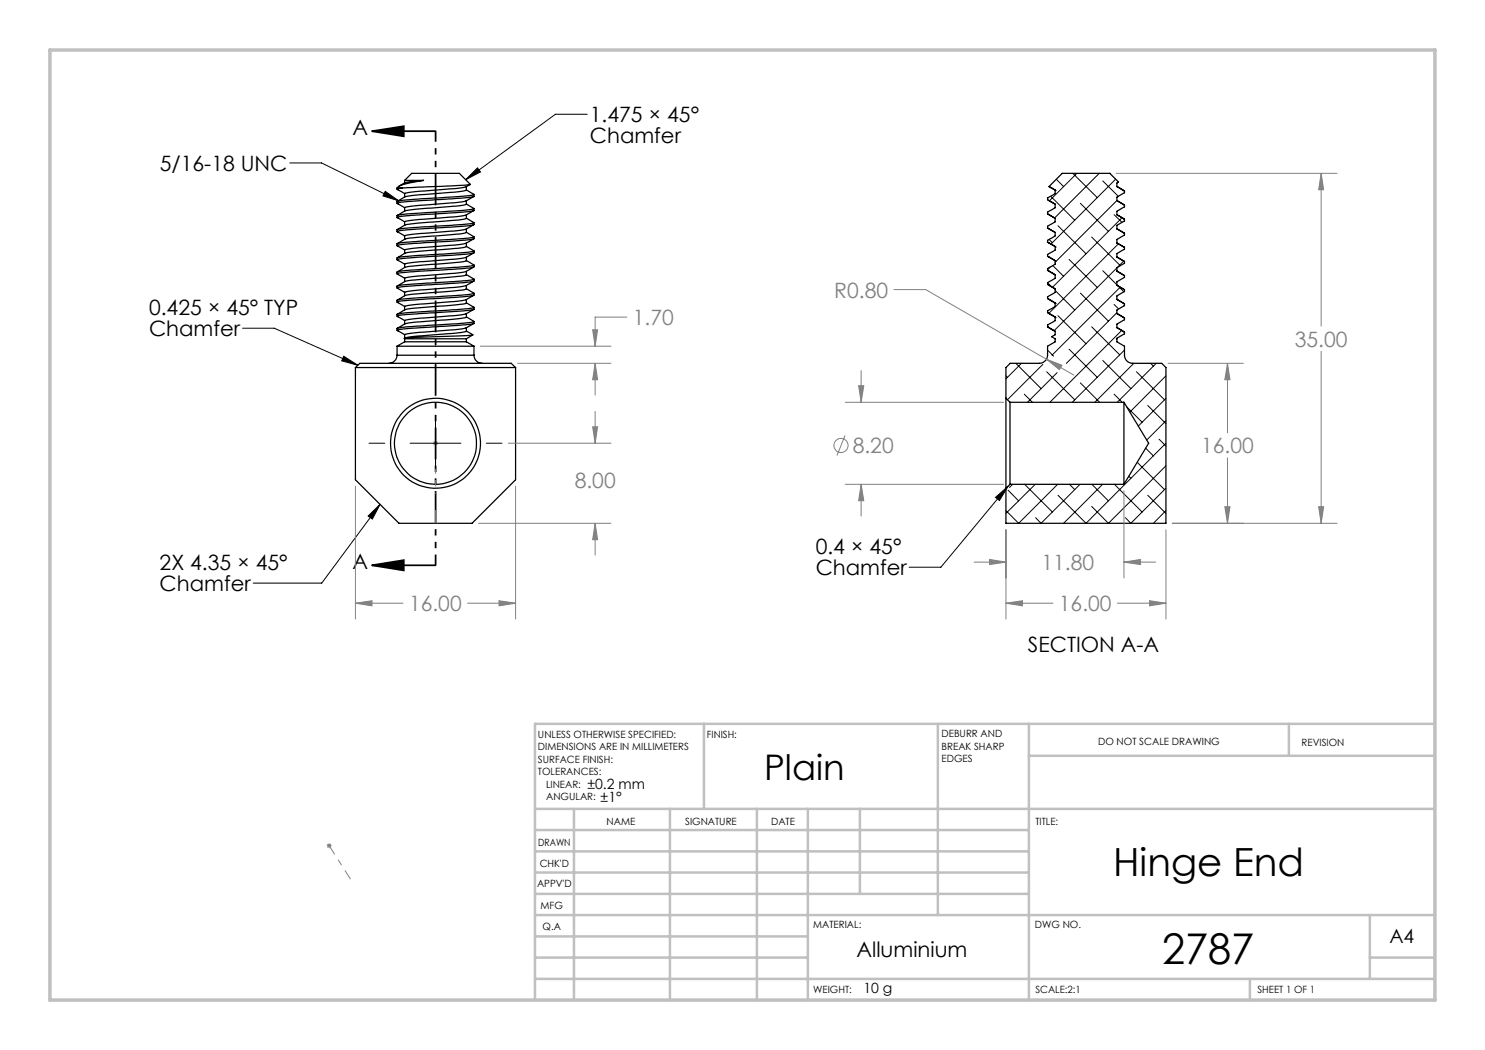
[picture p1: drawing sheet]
<svg xmlns="http://www.w3.org/2000/svg" width="297mm" height="210mm" viewBox="0 0 297 210" stroke-linecap="round" stroke-linejoin="round" font-family="sans-serif">
<g fill="none" stroke="#000" stroke-width=".25">
<path d="M79.4 37.6h1M79.4 37.6v.2M80.4 37.6l-1 .3 1.5 .8M80.9 36.1l.1 .4-1.2 .7M80.9 38.7v.7M80.9 36.1h3.8M80.9 36.1l1.4-1.4h9.6l2.2 2.2M81 39.4l-1.6 .9M84.7 36.1a17.1 17.1 0 0 0-5 1.2l-.3 .3M84.7 36.1l-3.7 .4M93.2 37.4l-2.4 .3a60 60 0 0 0-9.9 1M93.3 38l1.5 .9-1.8 .3-12.3 .8-1.2 .2-.1 .5"/>
<path d="M93.3 38a90.2 90.2 0 0 1-10.6 1.1l-1.7 .3M94 36.9l-.8 .5 .1 .6M94 36.9l-.9 .1-12.7 .6M94.8 39.3l-1.6 .9 .1 .6-.6 .2-9 .8-2.7 .4M94.8 38.9v.4l-1 .2-12 .8-2.4 .3 1.5 .9M209.9 37.4l1.3 .7M223.4 37.3l1.5 .9M223.4 37.3a.77 .77 0 0 1 .3-.9l-1.7-1.7h-9.6l-2.6 2.6 1.2 .7v.7l-1.5 .9v.4l1.5 .8M224.9 38.2v.4l-1.5 .8v.7l1.5 .9M80.9 47.2l.1 .6-1.6 .9M80.9 41.5v.7M80.9 44.4v.6"/>
<path d="M80.9 50v.7M80.9 52.8v.7M80.9 55.7v.6M80.9 58.5v.7M81 42.2l-1.6 .9M81 45l-1.6 .9M81 50.7l-1.6 .9M81 53.5l-1.6 .9M81 56.3l-1.6 .9M81 59.1l-1.6 .9M93.2 40.2l-2.4 .4a60 60 0 0 0-9.9 .9M93.2 43l-2.4 .4a60 60 0 0 0-9.9 1"/>
<path d="M93.2 45.8l-2.4 .4a60 60 0 0 0-9.9 1M93.2 48.6l-2.4 .4a60 60 0 0 0-9.9 1M93.2 51.5l-2.4 .3a60 60 0 0 0-9.9 1M93.2 54.3l-2.4 .4a60 60 0 0 0-9.9 1M93.2 57.1l-2.4 .4a60 60 0 0 0-9.9 1M93.2 59.9l-2.4 .4a60 60 0 0 0-9.9 1M93.3 40.8l1.5 .9a73.9 73.9 0 0 1-9.7 .8l-5 .4-.7 .2v.4M93.3 43.6l1.5 1-2.6 .3-11.2 .7-1.5 .3-.1 .4M93.3 46.5l1.5 .9-2.1 .3-11.7 .8-1.6 .2v.4M93.3 49.3l1.5 .9-1.8 .3-12.9 .9-.7 .2v.4M93.3 52.1l1.5 .9-2.2 .4-8.9 .5a15 15 0 0 0-4.3 .5v.4M93.3 54.9l1.5 1-1.7 .3-12.7 .8-1 .2v.4"/>
<path d="M93.3 57.7l1.5 1-2.6 .3-11.8 .8-1 .2v.4M93.3 43.7l-1.8 .3-8.1 .7-2.4 .3M94.8 42.1l-1.6 .9 .1 .7M94.8 44.9l-1.6 .9 .1 .7a64.3 64.3 0 0 1-9.5 .9l-2.8 .4M94.8 47.8l-1.6 .8 .1 .7a63.3 63.3 0 0 1-9.1 .9l-3.2 .5M94.8 50.6l-1.6 .9 .1 .6a54.5 54.5 0 0 1-8.7 .9l-3.6 .5M94.8 53.4l-1.6 .9 .1 .7a11.9 11.9 0 0 1-3.8 .5l-7.3 .5-1.2 .3M94.8 56.2l-1.6 .9 .1 .7a9.2 9.2 0 0 1-3.4 .5l-7.4 .5-1.5 .3M94.8 59l-1.6 .9 .1 .7-.6 .2-9.8 .8-1.9 .3M94.8 41.7l-.1 .4-1.3 .3-11.1 .7-2.9 .4 1.5 .9M94.8 44.5v.4a49.7 49.7 0 0 1-8 .7l-5.3 .4-2.1 .3 1.5 .9M94.8 47.4v.4h-.2l-1.6 .2-11.1 .7-2.5 .4 1.5 .9"/>
<path d="M94.8 50.2l-.1 .4-1.3 .2-11.1 .7-2.9 .4 1.5 .9M94.8 53l-.1 .4-1 .2-9.8 .6a16.7 16.7 0 0 0-4.5 .6l1.5 .9M94.8 55.8v.4a20.8 20.8 0 0 1-5.5 .6l-8.2 .5-1.7 .3 1.5 .9M94.8 58.7v.3l-1.3 .3-11.2 .7-2.4 .2-.5 .2 1.5 .9M209.5 48.4l1.7 1M209.5 48.4l1.5 .9v.7l-1.5 .9v.4l1.5 .8v.7l-1.5 .9v.4l1.5 .9M209.7 45.7l1.3 .8M209.7 57l1.3 .8M209.7 42.9l1.3 .8M209.7 54.1l1.3 .9M209.7 59.8l1.5 .9M209.7 51.3l1.5 .9"/>
<path d="M209.7 40.1l1.3 .7M211 40.8v.7l-1.5 .9v.4l1.5 .9M211 43.7v.7l-1.5 .9v.3l1.5 .9M211 55v.7l-1.5 .8v.4l1.5 .9M211 57.8v.7l-1.5 .9v.3l1.5 .9v.7l-1.5 .9v.3l1.5 .9v.7l-1.5 .9v.4M211 46.5v.7l-1.5 .9v.3M223.4 42.9l1.5 .9M223.4 51.4l1.5 .9M223.4 40.1l1.5 .9M223.4 57l1.5 1M223.4 45.7l1.5 1M223.4 54.2l1.5 .9"/>
<path d="M223.4 48.6l1.5 .9M223.4 59.9l1.5 .9M223.4 57.1l1.5 .9M224.9 41v.4l-1.5 .9v.7l1.5 .8M224.9 49.5v.3l-1.5 .9v.7l1.5 .9M224.9 46.7v.3l-1.5 .9v.7l1.5 .9M224.9 58v.3l-1.5 .9v.7l1.5 .9M224.9 43.8v.4l-1.5 .9v.7l1.5 .9M224.9 52.3v.4l-1.5 .8v.7l1.5 .9M224.9 55.1v.4l-1.5 .9v.7M71.1 73.5l.9-.8h30.2l.9 .8M71.1 73.5h32"/>
<path d="M71.1 73.5v22.4l8.7 8.8h14.6l8.7-8.8v-22.4M79.4 71a1.69 1.69 0 0 1-1.6 1.7M79.4 69.2h15.4M79.4 71h15.4M79.4 69.2v1.8M80.9 67.7v.1M80.9 61.3l.1 .6-1.6 1M80.9 64.1v.7M80.9 66.9v.8l13.6-.7-1.2 .8M80.9 68.4h12.4M80.9 67.8h12.4M80.9 68.4l-1.5 .8"/>
<path d="M80.9 67.8v.6M81 64.8l-1.6 .9M93.2 62.8l-2.4 .3a60 60 0 0 0-9.9 1M93.2 65.6l-2.4 .4a60 60 0 0 0-9.9 .9M93.3 60.6l1.5 .9-.5 .2-3 .2-10.3 .7-1.6 .2v.4M93.3 63.4l1.5 .9-2.2 .4-12.1 .8-1.1 .2v.4M93.3 66.2l1.3 .7M93.3 63.4a66.1 66.1 0 0 1-10 1l-2.3 .4M93.3 68.4l1.5 .8M93.3 67.8v.6M94.8 61.9l-1.6 .9 .1 .6M94.8 64.7l-1.6 .9 .1 .6-.6 .2-9.1 .8-2.6 .4"/>
<path d="M94.8 71a1.69 1.69 0 0 0 1.6 1.7M94.8 61.5l-.1 .4-1.2 .2-8.1 .5a25.2 25.2 0 0 0-6 .6l1.5 .9M94.8 64.3v.4l-1 .2-12.3 .8-2.1 .3 1.5 .9M94.8 69.2v1.8M201.2 79.6v18.1M201.2 79.6l.8 .9M209.5 65.4l1.5 .9M209.5 65.4l1.5 .8v.7l-.7 .4 .7 .5v.6l-1.5 .8v1.8a1.69 1.69 0 0 1-1.6 1.7h-5.9l-.8 .8v6.1M209.7 62.6l1.5 .9M223.3 67.8h.1M223.4 65.5l1.5 .9M223.4 62.7l1.5 .9"/>
<path d="M224.9 63.6v.4l-1.5 .8v.7l1.5 .9M224.9 60.8v.3l-1.5 .9v.7M224.9 66.4v.4l-1.5 .9v.7l1.5 .8v1.8a1.63 1.63 0 0 0 1.6 1.7h5.8l.9 .8v31.2h-32v-7M202 80.5v16.4M202 96.9l-.8 .8M202 96.9h22.8M202 80.5h22.8M224.8 80.5v16.4M224.8 80.5l4.9 8.1-4.9 8.3"/>
<circle cx="87.1" cy="88.7" r="8.2"/>
<circle cx="87.1" cy="88.6" r="9"/>
</g>
<g fill="none" stroke="#000" stroke-width=".2">
<path d="M58 32.6h6.3l15.5 7.6M77 38.3l2.8 1.9-3.2-1zM93.1 35.9l2.4-2.3 .6 .8zM117.4 22.9h-6.3l-18 13M210.1 39.3l4.8 4.8M211.2 35.8l1.5 1.5M214.6 34.7l4.9 4.8M215.4 34.7l-5.5 5.5M219.9 34.7l-9 8.9M220.6 36.2l3.1 3.1M223.1 35.8l-12.9 13M209.5 56.5l.8 .9"/>
<path d="M209.8 47.9l.7 .6M210.1 53.4l-.6 .6M210.6 53.1l2.1 2.2M211 58.1l3.9 3.9M211.6 45.1l5.6 5.7M213.8 51.9l5.7 5.6M216.1 58.6l5.6 5.6M216.1 40.7l5.6 5.6M218.3 47.4l5.6 5.6M220.6 54.1l2.7 2.8M222.8 42.9l1.6 1.6M223.3 40.1l-12.3 12.3"/>
<path d="M223.3 53.6l-12.5 12.5M223.7 48.8l-13.9 13.9M223.7 57.3l1.1 1.1M224 57.5l-13.6 13.5M224.4 43.6l-13.9 13.9M224.7 52.2l-1.2 1.3M48.5 65.6h6.4l16.7 7.5M68.8 71.3l2.8 1.8-3.3-.9zM87.1 75.4v3.1M201.2 75.2l.3 .3M203.2 72.7l5 5M204.3 72.7l-3.1 3.1"/>
<path d="M204.9 78.8l1.6 1.7M208.6 72.9l-7.1 7M209.3 74.4l5.6 5.6M209.5 70l1.2 1.2M211.4 74.5l-5.9 6M211.6 63.1l5.6 5.6M213.8 69.8l5.7 5.7M216.1 76.6l3.8 3.9M218.3 65.4l5.6 5.6M220.6 72.1l5.6 5.6M222.8 78.8l1.6 1.7M222.8 60.9l.9 .9"/>
<path d="M223.3 62.6l-10 10.1M224.3 66.1l-14.3 14.4M224.9 61l-.2 .2M224.9 70l-10.4 10.5M226.8 72.7l-7.8 7.8M227.3 74.4l5.6 5.6M230.1 72.7l.6 .5M231.2 72.7l-7.8 7.8M233.2 75.2l-7.2 7.2M233.2 79.7l-5.6 5.5M73.8 88.6h3.1M82 88.6h10.2"/>
<path d="M87.1 83.6v10.1M87.1 98.8v3.1M97.3 88.6h3.1M199.1 99.5l2.5-2.2-1.7 2.8zM201.6 98l2.1 2.2M201.6 97.3l-13.4 16.1h-6.4M202.5 96.9l-.6 .6M204.9 96.9l5.6 5.5M207 96.9l-5.8 5.8M211.5 96.9l-7.8 7.8-2.5-2.6M213.9 96.9l1 1M216 96.9l-7.8 7.8-1.1-1.2"/>
<path d="M218.4 96.9l3.3 3.3M220.5 96.9l-7.8 7.8M222.9 96.9l5.5 5.5M225.4 81.4l3 3M225.8 95.2l.4 .5M227.4 92.5l5.5 5.4M229.1 89.6l1.6 1.6M229.6 99.1l3.6 3.6M229.6 81.1l3.6 3.6M231.8 87.8l1.4 1.4M233.2 84.2l-3.9 3.8M233.2 88.6l-16 16.1-5.6-5.6"/>
<path d="M233.2 93.2l-11.5 11.5-3.4-3.4M233.2 97.6l-7 7.1-1.1-1.2M73.6 103.2l2.4-2.3-1.5 2.9zM76 100.9l-11.7 15.7h-13.7M233.2 102.1l-2.5 2.6"/>
</g>
<g fill="none" stroke="#808080" stroke-width=".2">
<path d="M223.2 34.7h44.2M264.2 34.7l.5 3.3h-1zM264.2 34.7v30.5M178.8 57.9h6.3l24.2 14M96.1 69.2h26.1M103.5 72.7h18.7M118.5 66h1l-.5 3.2zM119 72.7l.5 3.2h-1zM119 72.7v6.3M125.4 63.4h-6.4v5.8M171.7 77.1h1.1l-.6 3.4zM172.2 74.1v6.4"/>
<path d="M209.3 71.9l3.1 1.2-.5 .8zM209.3 71.9l5.5 3.1M233.6 72.7h15.1M245.5 72.7l.5 3.2h-1zM245.5 72.7v13.9M264.2 70.3v34.4M71.1 97.2v26.6M86.6 88.6h1M86.7 88.3l.8 .7M87.1 88.2v.9M87.5 88.3l-.8 .7M101.7 88.6h20.5"/>
<path d="M103.1 97.2v26.6M118.5 85.4h1l-.5 3.2zM119 82.3v6.3M169 87.1l-1.6 4M169.1 96.9h31.6M169.1 80.5h31.6M172.2 96.9l.6 3.2h-1.1zM172.2 96.9v6.3M224.8 98.1v17.5M245.5 91.6v13.1M95.7 104.7h26.5M119 104.7l.5 3.2h-1z"/>
<path d="M119 104.7v6.3M194.8 112.4h6.4M197.9 111.9l3.3 .5-3.3 .5zM201.2 105.9v17.9M224.8 112.4l3.3-.5v1zM224.8 112.4h6.3M233.2 105.9v17.9M234.5 104.7h32.9M245 101.3h1l-.5 3.4zM263.7 101.3h1l-.5 3.4zM71.1 120.6l3.3-.5v1.1zM71.1 120.6h9.5"/>
<path d="M93.5 120.6h9.6M99.8 120.1l3.3 .5-3.3 .6zM201.2 120.6l3.3-.5v1.1zM201.2 120.6h9.4M223.5 120.6h9.7M229.9 120.1l3.3 .5-3.3 .6zM65.3 169.1h1M65.5 168.8l.7 .7M65.8 168.7v.9M66.2 168.8l-.7 .7"/>
<circle cx="168.2" cy="89.1" r="1.42"/>
</g>
<path d="M74.4 26.2l6.4-.9v2zM74.4 26.2h12.7M74.4 113.1l6.4-1.1v2.1zM74.4 113.1h12.7" fill="none" stroke="#000" stroke-width=".35"/>
<path d="M87.1 26.2v86.8" fill="none" stroke="#000" stroke-width=".35" stroke-dasharray="6.3 1.3 1.3 1.3 1.3 1.3" stroke-dashoffset="4.2" stroke-linecap="butt"/>
<path d="M70.1 175.8l-4.3-6.7" fill="none" stroke="#808080" stroke-width=".2" stroke-dasharray="15.2 1.3 1.3 1.3" stroke-dashoffset="13.2" stroke-linecap="butt"/>
<path d="M87.1 104.6v-16" fill="none" stroke="#808080" stroke-width=".2" stroke-dasharray="15.2 1.3 1.3 1.3" stroke-dashoffset="9.1" stroke-linecap="butt"/>
<g fill="none" stroke="#c0c0c0" stroke-width=".5">
<path d="M140.8 144.8v17M187.6 144.8v38.2M205.8 144.8v55.2M205.8 151.2h81.2M257.8 144.8v6.4M287 144.8h-180v55.2M107 161.8h180M107 178.8h98.8M107 174.5h98.8M107 170.3h98.8M107 166h98.8M114.8 161.8v38.2"/>
<path d="M134 161.8v38.2M151.4 161.8v38.2M161.6 161.8v38.2M172 161.8v17M107 195.8h180M107 191.5h54.6M107 187.3h54.6M107 183h180M250 195.8v4.2M274 191.5h13M274 183v12.8"/>
</g>
<path d="M10 10h277v190h-277z" fill="none" stroke="#c0c0c0" stroke-width=".7"/>
<g fill="#000">
<path d="M199.1 99.5l2.5-2.2-1.7 2.8z"/>
<path d="M74.4 26.2l6.4-.9v2zM74.4 113.1l6.4-1.1v2.1z"/>
<path d="M73.6 103.2l2.4-2.3-1.5 2.9zM93.1 35.9l2.4-2.3 .6 .8zM77 38.3l2.8 1.9-3.2-1zM68.8 71.3l2.8 1.8-3.3-.9z"/>
</g>
<path d="M71.1 120.6l3.3-.5v1.1zM99.8 120.1l3.3 .5-3.3 .6zM118.5 85.4h1l-.5 3.2zM119 104.7l.5 3.2h-1zM118.5 66h1l-.5 3.2zM119 72.7l.5 3.2h-1zM201.2 120.6l3.3-.5v1.1zM229.9 120.1l3.3 .5-3.3 .6zM197.9 111.9l3.3 .5-3.3 .5zM224.8 112.4l3.3-.5v1zM245 101.3h1l-.5 3.4zM245.5 72.7l.5 3.2h-1zM263.7 101.3h1l-.5 3.4zM264.2 34.7l.5 3.3h-1zM172.2 96.9l.6 3.2h-1.1zM171.7 77.1h1.1l-.6 3.4zM209.3 71.9l2.6 2 .5-.8z" fill="#808080"/>
<path d="M11.4 202.5h90.3v6.7h-90.3z" fill="#fff"/>
<text font-size="8.5" x="232.4" y="192.7">2787</text>
<text font-size="7.8" x="222.6" y="175.2">Hinge End</text>
<text font-size="7.1" x="152.8" y="155.9">Plain</text>
<g font-size="4.2">
<text x="70.5" y="27">A</text>
<text x="118" y="24.4">1.475 × 45°</text>
<text x="118" y="28.6">Chamfer</text>
<text x="32" y="34.2">5/16-18 UNC</text>
<text x="29.8" y="63">0.425 × 45° TYP</text>
<text x="29.8" y="67.2">Chamfer</text>
<text x="70.5" y="113.8">A</text>
<text x="163.1" y="110.8">0.4 × 45°</text>
<text x="31.9" y="114">2X 4.35 × 45°</text>
<text x="31.9" y="118.2">Chamfer</text>
<text x="163.1" y="115">Chamfer</text>
<text x="205.6" y="130.4">SECTION A-A</text>
<text x="171.3" y="191.3">Alluminium</text>
</g>
<g font-size="4.2" fill="#808080">
<text x="166.9" y="59.5">R0.80</text>
<text x="126.6" y="65">1.70</text>
<text x="259" y="69.3">35.00</text>
<text x="170.5" y="90.6">8.20</text>
<text x="240.2" y="90.7">16.00</text>
<text x="114.9" y="97.6">8.00</text>
<text x="208.3" y="114">11.80</text>
<text x="81.8" y="122.2">16.00</text>
<text x="211.8" y="122.2">16.00</text>
</g>
<text font-size="3.9" x="277.9" y="188.5">A4</text>
<g font-size="2.8">
<text x="117.5" y="157.7">±0.2 mm</text>
<text x="120.1" y="160.4">±1°</text>
<text x="172.7" y="198.7">10 g</text>
</g>
<g font-size="2">
<text x="107.6" y="147.6">UNLESS OTHERWISE SPECIFIED:</text>
<text x="141.4" y="147.6">FINISH:</text>
<text x="188.3" y="147.5">DEBURR AND</text>
<text x="188.3" y="150">BREAK SHARP</text>
<text x="219.6" y="149">DO NOT SCALE DRAWING</text>
<text x="260.3" y="149.2">REVISION</text>
<text x="107.6" y="150.1">DIMENSIONS ARE IN MILLIMETERS</text>
<text x="107.6" y="152.6">SURFACE FINISH:</text>
<text x="107.6" y="155.1">TOLERANCES:</text>
<text x="188.3" y="152.5">EDGES</text>
<text x="109.2" y="157.6">LINEAR:</text>
<text x="109.2" y="160.1">ANGULAR:</text>
<text x="121.3" y="165">NAME</text>
<text x="137" y="164.9">SIGNATURE</text>
<text x="154.2" y="164.9">DATE</text>
<text x="207.1" y="164.9">TITLE:</text>
<text x="107.6" y="169.1">DRAWN</text>
<text x="107.9" y="173.3">CHK'D</text>
<text x="107.4" y="177.4">APPV'D</text>
<text x="108.1" y="181.8">MFG</text>
<text x="108.5" y="186">Q.A</text>
<text x="162.6" y="185.5">MATERIAL:</text>
<text x="207" y="185.5">DWG NO.</text>
<text x="162.6" y="198.5">WEIGHT:</text>
<text x="207.1" y="198.6">SCALE:2:1</text>
<text x="251.5" y="198.6">SHEET 1 OF 1</text>
</g>
</svg>
